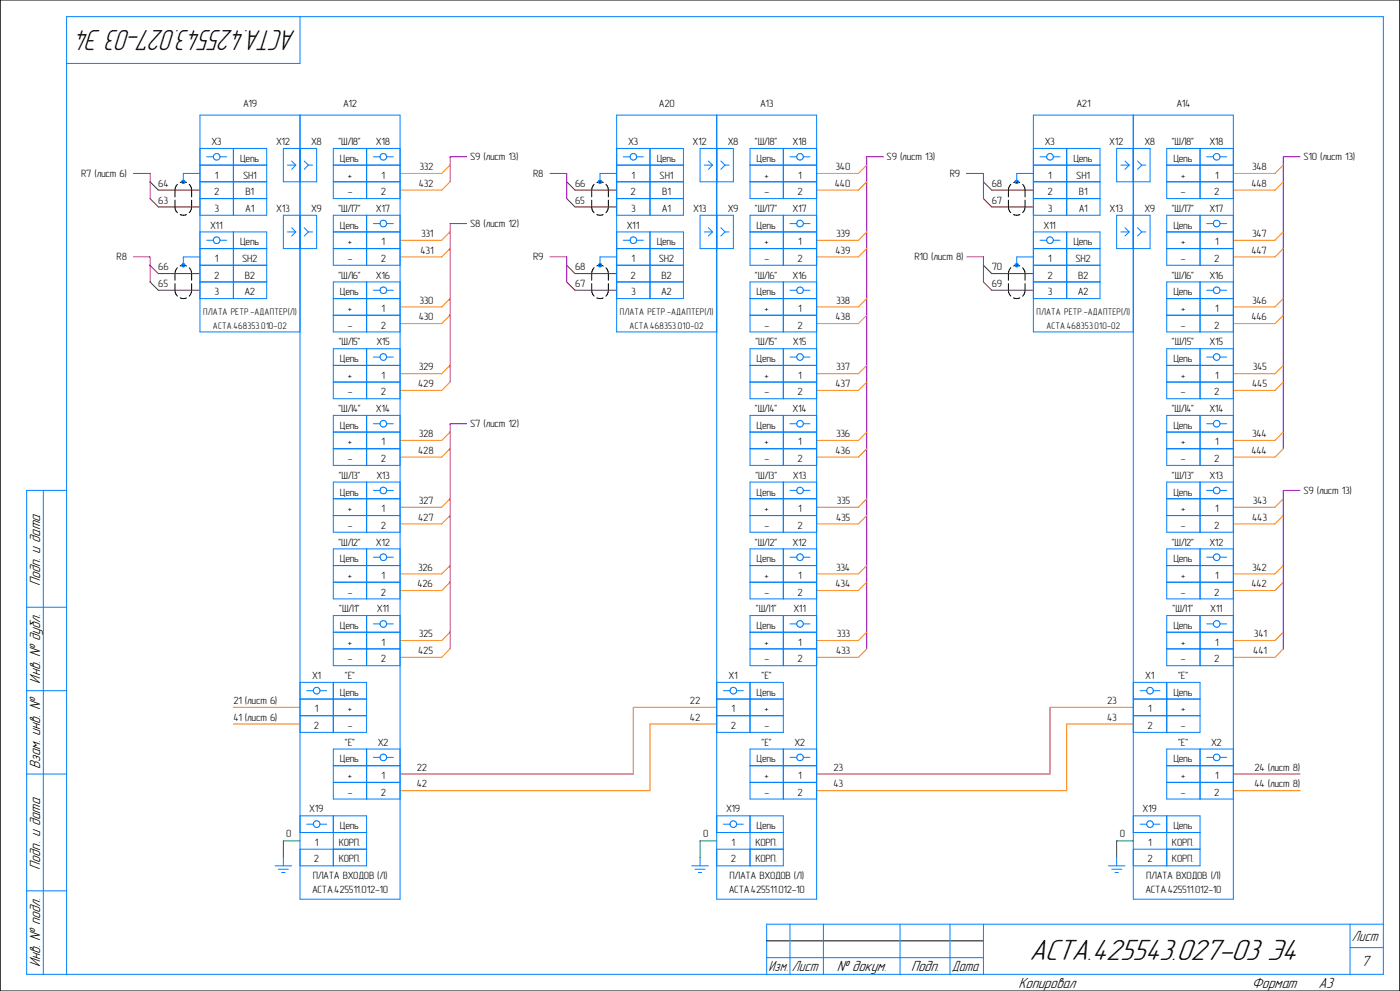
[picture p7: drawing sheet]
<svg xmlns="http://www.w3.org/2000/svg" width="420mm" height="297mm" viewBox="0 0 420 297" stroke-linecap="round" stroke-linejoin="round" font-family="sans-serif">
<g fill="none" stroke="#000" stroke-width=".3">
<path d="M-.1 0h420.1M0 0v297M420 0v297M52.5 60a3.9 3.9 0 0 0 .7 3.8M53.2 55.2a4.1 4.1 0 0 0-.7 3.8M54.1 54.7l.9-.2 1 .2M56.8 55.2a3.9 3.9 0 0 1 .7 3.8M57.5 60a4.1 4.1 0 0 1-.7 3.8M177.5 60a3.9 3.9 0 0 0 .7 3.8M178.2 55.2a4.1 4.1 0 0 0-.7 3.8M179.1 54.7l.9-.2 1 .2M181.8 55.2a3.9 3.9 0 0 1 .7 3.8"/>
<path d="M182.5 60a4.1 4.1 0 0 1-.7 3.8M302.5 60a3.9 3.9 0 0 0 .7 3.8M303.2 55.2a4.1 4.1 0 0 0-.7 3.8M304.1 54.7l.9-.2 .9 .2M306.8 55.2a3.9 3.9 0 0 1 .7 3.8M307.5 60a4.1 4.1 0 0 1-.7 3.8M54.1 64.3l.9 .2 .9-.2M54.1 79.7l.9-.2 1 .2M179 64.3l1 .2 .9-.2M179.1 79.7l.9-.2 1 .2M304 64.3l1 .2 .9-.2M304.1 79.7l.9-.2 .9 .2"/>
<path d="M52.5 85a3.9 3.9 0 0 0 .7 3.7M53.2 80.2a4.2 4.2 0 0 0-.7 3.8M54.1 89.3l.9 .2 .9-.2M56.8 80.3a3.9 3.9 0 0 1 .7 3.7M57.5 85a4.2 4.2 0 0 1-.7 3.8M177.5 85a3.9 3.9 0 0 0 .7 3.7M178.2 80.2a4.2 4.2 0 0 0-.7 3.8M179 89.3l1 .2 .9-.2M181.8 80.3a3.9 3.9 0 0 1 .7 3.7M182.5 85a4.2 4.2 0 0 1-.7 3.8M302.5 85a3.9 3.9 0 0 0 .7 3.7M303.2 80.2a4.2 4.2 0 0 0-.7 3.8"/>
<path d="M304 89.3l1 .2 .9-.2M306.8 80.3a3.9 3.9 0 0 1 .7 3.7M307.5 85a4.2 4.2 0 0 1-.7 3.8M-.1 297h420.1M230 282h65"/>
</g>
<path d="M54.5 54h1v1h-1zM179.5 54h1v1h-1zM304.5 54h1v1h-1zM54.5 79h1v1h-1zM179.5 79h1v1h-1zM304.5 79h1v1h-1z" fill="#000"/>
<g fill="none" stroke="#0080ff" stroke-width=".3">
<path d="M90 5v14h-70M90 34.5v235h30v-235h-60v65h30M215 34.5v235h30v-235h-60v65h30M340 34.5v235h30v-235h-60v65h30M60 52h-5v2.5M60 54.5h20M60 44.5h20v20h-20M60 49.5h20M60 59.5h20M62 47h2M66 47h2M70 44.5v20"/>
<path d="M85 44.5h10v10h-10zM86.2 49.5h2.5M87.5 48.3l1.2 1.2M88.7 49.5l-1.2 1.3M91.3 48.3l1.2 1.2M92.5 49.5h1.3M92.5 49.5l-1.2 1.3M100 54.5h20M100 49.5h20M110 44.5v15M112 47h2M116 47h2"/>
<path d="M120 44.5h-20v15h20M185 52h-5v2.5M185 54.5h20M185 44.5h20v20h-20M185 49.5h20M185 59.5h20M187 47h2M191 47h2M195 44.5v20M210 44.5h10v10h-10zM211.2 49.5h2.5M212.5 48.3l1.2 1.2"/>
<path d="M213.7 49.5l-1.2 1.3M216.2 48.3l1.3 1.2M217.5 49.5h1.2M217.5 49.5l-1.3 1.3M225 54.5h20M225 49.5h20M235 44.5v15M237 47h2M241 47h2M245 44.5h-20v15h20M310 52h-5v2.5M310 54.5h20"/>
<path d="M310 44.5h20v20h-20M310 49.5h20M310 59.5h20M312 47h2M316 47h2M320 44.5v20M335 44.5h10v10h-10zM336.3 49.5h2.5M337.5 48.3l1.3 1.2M338.8 49.5l-1.3 1.3M341.2 48.3l1.3 1.2M342.5 49.5h1.2"/>
<path d="M342.5 49.5l-1.3 1.3M350 54.5h20M350 49.5h20M360 44.5v15M362 47h2M366 47h2M370 44.5h-20v15h20M60 77h-5v2.5M60 74.5h20M60 69.5h20v20h-20M60 79.5h20M62 72h2"/>
<path d="M66 72h2M70 69.5v20M85 64.5h10v10h-10zM86.2 69.5h2.5M87.5 68.2l1.2 1.3M88.7 69.5l-1.2 1.2M91.3 68.2l1.2 1.3M92.5 69.5h1.3M92.5 69.5l-1.2 1.2M100 74.5h20M100 69.5h20M110 64.5v15"/>
<path d="M112 67h2M116 67h2M120 64.5h-20v15h20M185 77h-5v2.5M185 74.5h20M185 69.5h20v20h-20M185 79.5h20M187 72h2M191 72h2M195 69.5v20M210 64.5h10v10h-10zM211.2 69.5h2.5"/>
<path d="M212.5 68.2l1.2 1.3M213.7 69.5l-1.2 1.2M216.2 68.2l1.3 1.3M217.5 69.5h1.2M217.5 69.5l-1.3 1.2M225 74.5h20M225 69.5h20M235 64.5v15M237 67h2M241 67h2M245 64.5h-20v15h20M310 77h-5v2.5"/>
<path d="M310 74.5h20M310 69.5h20v20h-20M310 79.5h20M312 72h2M316 72h2M320 69.5v20M335 64.5h10v10h-10zM336.3 69.5h2.5M337.5 68.2l1.3 1.3M338.8 69.5l-1.3 1.2M341.2 68.2l1.3 1.3M342.5 69.5h1.2"/>
<path d="M342.5 69.5l-1.3 1.2M350 74.5h20M350 69.5h20M360 64.5v15M362 67h2M366 67h2M370 64.5h-20v15h20M60 84.5h20M100 89.5h20M100 94.5h20M110 84.5v15M112 87h2"/>
<path d="M116 87h2M120 84.5h-20v15h20M185 84.5h20M225 89.5h20M225 94.5h20M235 84.5v15M237 87h2M241 87h2M245 84.5h-20v15h20M310 84.5h20M350 89.5h20M350 94.5h20"/>
<path d="M360 84.5v15M362 87h2M366 87h2M370 84.5h-20v15h20M100 109.5h20M100 114.5h20M110 104.5v15M112 107h2M116 107h2M120 104.5h-20v15h20M225 109.5h20M225 114.5h20"/>
<path d="M235 104.5v15M237 107h2M241 107h2M245 104.5h-20v15h20M350 109.5h20M350 114.5h20M360 104.5v15M362 107h2M366 107h2M370 104.5h-20v15h20M100 129.5h20M100 134.5h20"/>
<path d="M110 124.5v15M112 127h2M116 127h2M120 124.5h-20v15h20M225 129.5h20M225 134.5h20M235 124.5v15M237 127h2M241 127h2M245 124.5h-20v15h20M350 129.5h20M350 134.5h20"/>
<path d="M360 124.5v15M362 127h2M366 127h2M370 124.5h-20v15h20M13 147v145M20 147h-12v145h407v-287h-395v287M100 149.5h20M100 154.5h20M110 144.5v15M112 147h2M116 147h2M120 144.5h-20v15h20"/>
<path d="M225 149.5h20M225 154.5h20M235 144.5v15M237 147h2M241 147h2M245 144.5h-20v15h20M350 149.5h20M350 154.5h20M360 144.5v15M362 147h2M366 147h2M370 144.5h-20v15h20"/>
<path d="M100 169.5h20M100 174.5h20M110 164.5v15M112 167h2M116 167h2M120 164.5h-20v15h20M225 169.5h20M225 174.5h20M235 164.5v15M237 167h2M241 167h2M245 164.5h-20v15h20"/>
<path d="M350 169.5h20M350 174.5h20M360 164.5v15M362 167h2M366 167h2M370 164.5h-20v15h20M8 182h12M100 189.5h20M100 194.5h20M110 184.5v15M112 187h2M116 187h2"/>
<path d="M120 184.5h-20v15h20M225 189.5h20M225 194.5h20M235 184.5v15M237 187h2M241 187h2M245 184.5h-20v15h20M350 189.5h20M350 194.5h20M360 184.5v15M362 187h2M366 187h2"/>
<path d="M370 184.5h-20v15h20M8 207h12M90 214.5h20M90 209.5h20M90 204.5h20v15h-20M92 207h2M96 207h2M100 204.5v15M215 214.5h20M215 209.5h20M215 204.5h20v15h-20M217 207h2"/>
<path d="M221 207h2M225 204.5v15M340 204.5h20v15h-20M340 214.5h20M340 209.5h20M342 207h2M346 207h2M350 204.5v15M8 232h12M100 229.5h20M100 234.5h20M110 224.5v15"/>
<path d="M112 227h2M116 227h2M120 224.5h-20v15h20M225 229.5h20M225 234.5h20M235 224.5v15M237 227h2M241 227h2M245 224.5h-20v15h20M350 229.5h20M350 234.5h20M360 224.5v15"/>
<path d="M362 227h2M366 227h2M370 224.5h-20v15h20M82.5 259.5h5M85 257v2.5M90 244.5h20v15h-20M90 254.5h20M90 249.5h20M92 247h2M96 247h2M100 244.5v15M207.5 259.5h5"/>
<path d="M210 257v2.5M215 244.5h20v15h-20M215 254.5h20M215 249.5h20M217 247h2M221 247h2M225 244.5v15M332.5 259.5h5M335 257v2.5M340 244.5h20v15h-20M340 254.5h20M340 249.5h20"/>
<path d="M342 247h2M346 247h2M350 244.5v15M8 267h12M83.5 260.5h3M84.5 261.5h1M208.5 260.5h3M209.5 261.5h1M237 277v15M247 277v15M270 277v15M285 277v15"/>
<path d="M295 277v15M333.5 260.5h3M334.5 261.5h1M405 277v15M415 277h-185v15M230 287h65M405 284h10"/>
<circle cx="55" cy="54.5" r=".5"/>
<circle cx="65" cy="47" r=".99"/>
<circle cx="115" cy="47" r=".99"/>
<circle cx="180" cy="54.5" r=".5"/>
<circle cx="190" cy="47" r=".99"/>
<circle cx="240" cy="47" r=".99"/>
<circle cx="305" cy="54.5" r=".5"/>
<circle cx="315" cy="47" r=".99"/>
<circle cx="365" cy="47" r="1"/>
<circle cx="55" cy="79.5" r=".51"/>
<circle cx="65" cy="72" r="1"/>
<circle cx="115" cy="67" r="1"/>
<circle cx="180" cy="79.5" r=".51"/>
<circle cx="190" cy="72" r="1"/>
<circle cx="240" cy="67" r="1"/>
<circle cx="305" cy="79.5" r=".51"/>
<circle cx="315" cy="72" r="1"/>
<circle cx="365" cy="67" r="1"/>
<circle cx="115" cy="87" r="1"/>
<circle cx="240" cy="87" r="1"/>
<circle cx="365" cy="87" r="1.01"/>
<circle cx="115" cy="107" r="1"/>
<circle cx="240" cy="107" r="1"/>
<circle cx="365" cy="107" r="1"/>
<circle cx="115" cy="127" r="1"/>
<circle cx="240" cy="127" r="1"/>
<circle cx="365" cy="127" r="1.01"/>
<circle cx="115" cy="147" r="1"/>
<circle cx="240" cy="147" r="1"/>
<circle cx="365" cy="147" r="1"/>
<circle cx="115" cy="167" r="1"/>
<circle cx="240" cy="167" r="1"/>
<circle cx="365" cy="167" r="1.01"/>
<circle cx="115" cy="187" r="1"/>
<circle cx="240" cy="187" r="1"/>
<circle cx="365" cy="187" r="1.01"/>
<circle cx="95" cy="207" r="1.01"/>
<circle cx="220" cy="207" r="1"/>
<circle cx="345" cy="207" r="1"/>
<circle cx="115" cy="227" r=".99"/>
<circle cx="240" cy="227" r=".99"/>
<circle cx="365" cy="227" r="1.01"/>
<circle cx="95" cy="247" r="1.01"/>
<circle cx="220" cy="247" r="1"/>
<circle cx="345" cy="247" r="1"/>
</g>
<path d="M40 52h5v7.5M140 47h-5v7.5M165 52h5v7.5M265 47h-5v147.5M290 52h5v7.5M390 47h-5v87.5M40 77h5v7.5M140 67h-5v47.5M165 77h5v7.5M290 77h5v7.5M140 127h-5v67.5M390 147h-5v47.5" fill="none" stroke="#8000ff" stroke-width=".3"/>
<path d="M45 54.5l2.5 2.5h12.5M45 59.5l2.5 2.5h12.5M170 59.5l2.5 2.5h12.5M170 54.5l2.5 2.5h12.5M295 59.5l2.5 2.5h12.5M295 54.5l2.5 2.5h12.5M45 79.5l2.5 2.5h12.5M170 79.5l2.5 2.5h12.5M295 79.5l2.5 2.5h12.5M45 84.5l2.5 2.5h12.5M170 84.5l2.5 2.5h12.5M295 84.5l2.5 2.5h12.5" fill="none" stroke="#800040" stroke-width=".3"/>
<path d="M90 252h-5v5M215 252h-5v5M340 252h-5v5" fill="none" stroke="#008040" stroke-width=".3"/>
<path d="M70 212h20M215 212h-25v20h-70M340 212h-25v20h-70M370 232h20" fill="none" stroke="#f00" stroke-width=".3"/>
<g fill="none" stroke="#ff8000" stroke-width=".3">
<path d="M135 49.5l-2.5 2.5h-12.5M135 54.5l-2.5 2.5h-12.5M260 49.5l-2.5 2.5h-12.5M260 54.5l-2.5 2.5h-12.5M385 49.5l-2.5 2.5h-12.5M385 54.5l-2.5 2.5h-12.5M135 69.5l-2.5 2.5h-12.5M135 74.5l-2.5 2.5h-12.5M260 69.5l-2.5 2.5h-12.5M260 74.5l-2.5 2.5h-12.5M385 69.5l-2.5 2.5h-12.5M385 74.5l-2.5 2.5h-12.5"/>
<path d="M135 89.5l-2.5 2.5h-12.5M135 94.5l-2.5 2.5h-12.5M260 89.5l-2.5 2.5h-12.5M260 94.5l-2.5 2.5h-12.5M385 89.5l-2.5 2.5h-12.5M385 94.5l-2.5 2.5h-12.5M135 109.5l-2.5 2.5h-12.5M135 114.5l-2.5 2.5h-12.5M260 109.5l-2.5 2.5h-12.5M260 114.5l-2.5 2.5h-12.5M385 109.5l-2.5 2.5h-12.5M385 114.5l-2.5 2.5h-12.5"/>
<path d="M135 129.5l-2.5 2.5h-12.5M135 134.5l-2.5 2.5h-12.5M260 129.5l-2.5 2.5h-12.5M260 134.5l-2.5 2.5h-12.5M385 129.5l-2.5 2.5h-12.5M385 134.5l-2.5 2.5h-12.5M135 149.5l-2.5 2.5h-12.5M135 154.5l-2.5 2.5h-12.5M260 149.5l-2.5 2.5h-12.5M260 154.5l-2.5 2.5h-12.5M385 149.5l-2.5 2.5h-12.5M385 154.5l-2.5 2.5h-12.5"/>
<path d="M135 169.5l-2.5 2.5h-12.5M135 174.5l-2.5 2.5h-12.5M260 169.5l-2.5 2.5h-12.5M260 174.5l-2.5 2.5h-12.5M385 169.5l-2.5 2.5h-12.5M385 174.5l-2.5 2.5h-12.5M135 189.5l-2.5 2.5h-12.5M135 194.5l-2.5 2.5h-12.5M260 189.5l-2.5 2.5h-12.5M260 194.5l-2.5 2.5h-12.5M385 189.5l-2.5 2.5h-12.5M385 194.5l-2.5 2.5h-12.5"/>
<path d="M70 217h20M215 217h-20v20h-75M340 217h-20v20h-75M370 237h20"/>
</g>
<text font-size="9.4" x="308.8" y="287.7">АСТА.425543.027-03 Э4</text>
<text font-size="9.2" x="88.8" y="8.8" transform="rotate(-180 88.8 8.8)">АСТА.425543.027-03 Э4</text>
<g font-size="4.7">
<text x="12.1" y="175.7" transform="rotate(-90 12.1 175.7)">Подп. и дата</text>
<text x="12.1" y="204.9" transform="rotate(-90 12.1 204.9)">Инв. № дубл.</text>
<text x="12.1" y="230.6" transform="rotate(-90 12.1 230.6)">Взам. инв. №</text>
<text x="12.1" y="260.7" transform="rotate(-90 12.1 260.7)">Подп. и дата</text>
<text x="12.1" y="289.9" transform="rotate(-90 12.1 289.9)">Инв. № подл.</text>
<text x="251" y="291.1">№ докум.</text>
<text x="273.3" y="291.1">Подп.</text>
<text x="408.3" y="289.6">7</text>
<text x="305.5" y="296.1">Копировал</text>
<text x="375.5" y="296.1">Формат</text>
<text x="395.5" y="296.1">A3</text>
</g>
<g font-size="4.6">
<text x="405.6" y="282.1">Лист</text>
<text x="230.6" y="291.1">Изм.</text>
<text x="237.6" y="291.1">Лист</text>
<text x="285.6" y="291.1">Дата</text>
</g>
<g font-size="3.1">
<text x="72.9" y="32">А19</text>
<text x="102.9" y="32">А12</text>
<text x="197.7" y="32">А20</text>
<text x="228" y="32">А13</text>
<text x="322.9" y="32">А21</text>
<text x="352.9" y="32">А14</text>
<text x="63.4" y="43.5">X3</text>
<text x="82.8" y="43.5">X12</text>
<text x="93.3" y="43.5">X8</text>
<text x="101.5" y="43.5">&quot;ШЛ8&quot;</text>
<text x="112.8" y="43.5">X18</text>
<text x="188.4" y="43.5">X3</text>
<text x="207.8" y="43.5">X12</text>
<text x="218.3" y="43.5">X8</text>
<text x="226.5" y="43.5">&quot;ШЛ8&quot;</text>
<text x="237.8" y="43.5">X18</text>
<text x="313.4" y="43.5">X3</text>
<text x="332.8" y="43.5">X12</text>
<text x="343.3" y="43.5">X8</text>
<text x="351.5" y="43.5">&quot;ШЛ8&quot;</text>
<text x="362.8" y="43.5">X18</text>
<text x="24.3" y="53">R7 (лист 6)</text>
<text x="64.5" y="53.5">1</text>
<text x="72" y="48.5">Цепь</text>
<text x="72.9" y="53.5">SH1</text>
<text x="102" y="48.5">Цепь</text>
<text x="104.4" y="53.5">+</text>
<text x="114.5" y="53.5">1</text>
<text x="125.8" y="51">332</text>
<text x="141" y="48">S9 (лист 13)</text>
<text x="160" y="53">R8</text>
<text x="189.5" y="53.5">1</text>
<text x="197" y="48.5">Цепь</text>
<text x="197.9" y="53.5">SH1</text>
<text x="227" y="48.5">Цепь</text>
<text x="229.4" y="53.5">+</text>
<text x="239.5" y="53.5">1</text>
<text x="250.7" y="51">340</text>
<text x="266" y="48">S9 (лист 13)</text>
<text x="284.9" y="53">R9</text>
<text x="314.5" y="53.5">1</text>
<text x="322" y="48.5">Цепь</text>
<text x="322.9" y="53.5">SH1</text>
<text x="352" y="48.5">Цепь</text>
<text x="354.4" y="53.5">+</text>
<text x="364.5" y="53.5">1</text>
<text x="375.6" y="51">348</text>
<text x="391" y="48">S10 (лист 13)</text>
<text x="47.5" y="56">64</text>
<text x="64.2" y="58.5">2</text>
<text x="73.7" y="58.5">B1</text>
<text x="104.3" y="58.5">-</text>
<text x="114.2" y="58.5">2</text>
<text x="125.6" y="56">432</text>
<text x="172.5" y="56">66</text>
<text x="189.2" y="58.5">2</text>
<text x="198.7" y="58.5">B1</text>
<text x="229.3" y="58.5">-</text>
<text x="239.2" y="58.5">2</text>
<text x="250.4" y="56">440</text>
<text x="297.5" y="56">68</text>
<text x="314.2" y="58.5">2</text>
<text x="323.7" y="58.5">B1</text>
<text x="354.3" y="58.5">-</text>
<text x="364.2" y="58.5">2</text>
<text x="375.5" y="56">448</text>
<text x="47.5" y="61">63</text>
<text x="64.3" y="63.5">3</text>
<text x="73.6" y="63.5">A1</text>
<text x="82.9" y="63.5">X13</text>
<text x="93.3" y="63.5">X9</text>
<text x="101.5" y="63.5">&quot;ШЛ7&quot;</text>
<text x="112.8" y="63.5">X17</text>
<text x="172.5" y="61">65</text>
<text x="189.3" y="63.5">3</text>
<text x="198.6" y="63.5">A1</text>
<text x="207.9" y="63.5">X13</text>
<text x="218.3" y="63.5">X9</text>
<text x="226.5" y="63.5">&quot;ШЛ7&quot;</text>
<text x="237.8" y="63.5">X17</text>
<text x="297.5" y="61">67</text>
<text x="314.3" y="63.5">3</text>
<text x="323.6" y="63.5">A1</text>
<text x="332.9" y="63.5">X13</text>
<text x="343.3" y="63.5">X9</text>
<text x="351.5" y="63.5">&quot;ШЛ7&quot;</text>
<text x="362.8" y="63.5">X17</text>
<text x="63" y="68.5">X11</text>
<text x="102" y="68.5">Цепь</text>
<text x="126.4" y="71">331</text>
<text x="141" y="68">S8 (лист 12)</text>
<text x="188" y="68.5">X11</text>
<text x="227" y="68.5">Цепь</text>
<text x="250.8" y="71">339</text>
<text x="313.1" y="68.5">X11</text>
<text x="352" y="68.5">Цепь</text>
<text x="375.6" y="71">347</text>
<text x="72" y="73.5">Цепь</text>
<text x="104.4" y="73.5">+</text>
<text x="114.5" y="73.5">1</text>
<text x="126.2" y="76">431</text>
<text x="197" y="73.5">Цепь</text>
<text x="229.4" y="73.5">+</text>
<text x="239.5" y="73.5">1</text>
<text x="250.7" y="76">439</text>
<text x="322" y="73.5">Цепь</text>
<text x="354.4" y="73.5">+</text>
<text x="364.5" y="73.5">1</text>
<text x="375.5" y="76">447</text>
<text x="35" y="78">R8</text>
<text x="47.5" y="81">66</text>
<text x="64.2" y="83.5">2</text>
<text x="64.5" y="78.5">1</text>
<text x="72.6" y="78.5">SH2</text>
<text x="73.4" y="83.5">B2</text>
<text x="101.5" y="83.5">&quot;ШЛ6&quot;</text>
<text x="104.3" y="78.5">-</text>
<text x="112.8" y="83.5">X16</text>
<text x="114.2" y="78.5">2</text>
<text x="160" y="78">R9</text>
<text x="172.5" y="81">68</text>
<text x="189.2" y="83.5">2</text>
<text x="189.5" y="78.5">1</text>
<text x="197.6" y="78.5">SH2</text>
<text x="198.4" y="83.5">B2</text>
<text x="226.5" y="83.5">&quot;ШЛ6&quot;</text>
<text x="229.3" y="78.5">-</text>
<text x="237.8" y="83.5">X16</text>
<text x="239.2" y="78.5">2</text>
<text x="274.3" y="78">R10 (лист 8)</text>
<text x="297.5" y="81">70</text>
<text x="314.2" y="83.5">2</text>
<text x="314.5" y="78.5">1</text>
<text x="322.6" y="78.5">SH2</text>
<text x="323.4" y="83.5">B2</text>
<text x="351.5" y="83.5">&quot;ШЛ6&quot;</text>
<text x="354.3" y="78.5">-</text>
<text x="362.8" y="83.5">X16</text>
<text x="364.2" y="78.5">2</text>
<text x="47.5" y="86">65</text>
<text x="64.3" y="88.5">3</text>
<text x="73.3" y="88.5">A2</text>
<text x="102" y="88.5">Цепь</text>
<text x="172.5" y="86">67</text>
<text x="189.3" y="88.5">3</text>
<text x="198.3" y="88.5">A2</text>
<text x="227" y="88.5">Цепь</text>
<text x="297.5" y="86">69</text>
<text x="314.3" y="88.5">3</text>
<text x="323.3" y="88.5">A2</text>
<text x="352" y="88.5">Цепь</text>
<text x="104.4" y="93.5">+</text>
<text x="114.5" y="93.5">1</text>
<text x="125.8" y="91">330</text>
<text x="229.4" y="93.5">+</text>
<text x="239.5" y="93.5">1</text>
<text x="250.8" y="91">338</text>
<text x="354.4" y="93.5">+</text>
<text x="364.5" y="93.5">1</text>
<text x="375.6" y="91">346</text>
<text x="104.3" y="98.5">-</text>
<text x="114.2" y="98.5">2</text>
<text x="125.6" y="96">430</text>
<text x="229.3" y="98.5">-</text>
<text x="239.2" y="98.5">2</text>
<text x="250.7" y="96">438</text>
<text x="354.3" y="98.5">-</text>
<text x="364.2" y="98.5">2</text>
<text x="375.5" y="96">446</text>
<text x="101.6" y="103.5">&quot;ШЛ5&quot;</text>
<text x="112.9" y="103.5">X15</text>
<text x="226.6" y="103.5">&quot;ШЛ5&quot;</text>
<text x="237.9" y="103.5">X15</text>
<text x="351.6" y="103.5">&quot;ШЛ5&quot;</text>
<text x="362.9" y="103.5">X15</text>
<text x="102" y="108.5">Цепь</text>
<text x="104.4" y="113.5">+</text>
<text x="114.5" y="113.5">1</text>
<text x="125.6" y="111">329</text>
<text x="227" y="108.5">Цепь</text>
<text x="229.4" y="113.5">+</text>
<text x="239.5" y="113.5">1</text>
<text x="250.8" y="111">337</text>
<text x="352" y="108.5">Цепь</text>
<text x="354.4" y="113.5">+</text>
<text x="364.5" y="113.5">1</text>
<text x="375.8" y="111">345</text>
<text x="104.3" y="118.5">-</text>
<text x="114.2" y="118.5">2</text>
<text x="125.4" y="116">429</text>
<text x="229.3" y="118.5">-</text>
<text x="239.2" y="118.5">2</text>
<text x="250.7" y="116">437</text>
<text x="354.3" y="118.5">-</text>
<text x="364.2" y="118.5">2</text>
<text x="375.6" y="116">445</text>
<text x="101.5" y="123.5">&quot;ШЛ4&quot;</text>
<text x="112.8" y="123.5">X14</text>
<text x="226.5" y="123.5">&quot;ШЛ4&quot;</text>
<text x="237.8" y="123.5">X14</text>
<text x="351.5" y="123.5">&quot;ШЛ4&quot;</text>
<text x="362.8" y="123.5">X14</text>
<text x="102" y="128.5">Цепь</text>
<text x="125.6" y="131">328</text>
<text x="141" y="128">S7 (лист 12)</text>
<text x="227" y="128.5">Цепь</text>
<text x="250.8" y="131">336</text>
<text x="352" y="128.5">Цепь</text>
<text x="375.6" y="131">344</text>
<text x="104.4" y="133.5">+</text>
<text x="114.5" y="133.5">1</text>
<text x="125.4" y="136">428</text>
<text x="229.4" y="133.5">+</text>
<text x="239.5" y="133.5">1</text>
<text x="250.7" y="136">436</text>
<text x="354.4" y="133.5">+</text>
<text x="364.5" y="133.5">1</text>
<text x="375.5" y="136">444</text>
<text x="101.6" y="143.5">&quot;ШЛ3&quot;</text>
<text x="104.3" y="138.5">-</text>
<text x="112.9" y="143.5">X13</text>
<text x="114.2" y="138.5">2</text>
<text x="226.6" y="143.5">&quot;ШЛ3&quot;</text>
<text x="229.3" y="138.5">-</text>
<text x="237.9" y="143.5">X13</text>
<text x="239.2" y="138.5">2</text>
<text x="351.6" y="143.5">&quot;ШЛ3&quot;</text>
<text x="354.3" y="138.5">-</text>
<text x="362.9" y="143.5">X13</text>
<text x="364.2" y="138.5">2</text>
<text x="102" y="148.5">Цепь</text>
<text x="227" y="148.5">Цепь</text>
<text x="352" y="148.5">Цепь</text>
<text x="391" y="148">S9 (лист 13)</text>
<text x="104.4" y="153.5">+</text>
<text x="114.5" y="153.5">1</text>
<text x="125.4" y="156">427</text>
<text x="125.6" y="151">327</text>
<text x="229.4" y="153.5">+</text>
<text x="239.5" y="153.5">1</text>
<text x="250.8" y="156">435</text>
<text x="251" y="151">335</text>
<text x="354.4" y="153.5">+</text>
<text x="364.5" y="153.5">1</text>
<text x="375.6" y="156">443</text>
<text x="375.8" y="151">343</text>
<text x="104.3" y="158.5">-</text>
<text x="114.2" y="158.5">2</text>
<text x="229.3" y="158.5">-</text>
<text x="239.2" y="158.5">2</text>
<text x="354.3" y="158.5">-</text>
<text x="364.2" y="158.5">2</text>
<text x="101.5" y="163.5">&quot;ШЛ2&quot;</text>
<text x="112.8" y="163.5">X12</text>
<text x="226.5" y="163.5">&quot;ШЛ2&quot;</text>
<text x="237.8" y="163.5">X12</text>
<text x="351.5" y="163.5">&quot;ШЛ2&quot;</text>
<text x="362.8" y="163.5">X12</text>
<text x="102" y="168.5">Цепь</text>
<text x="104.4" y="173.5">+</text>
<text x="114.5" y="173.5">1</text>
<text x="125.4" y="171">326</text>
<text x="227" y="168.5">Цепь</text>
<text x="229.4" y="173.5">+</text>
<text x="239.5" y="173.5">1</text>
<text x="250.8" y="171">334</text>
<text x="352" y="168.5">Цепь</text>
<text x="354.4" y="173.5">+</text>
<text x="364.5" y="173.5">1</text>
<text x="375.6" y="171">342</text>
<text x="104.3" y="178.5">-</text>
<text x="114.2" y="178.5">2</text>
<text x="125.2" y="176">426</text>
<text x="229.3" y="178.5">-</text>
<text x="239.2" y="178.5">2</text>
<text x="250.7" y="176">434</text>
<text x="354.3" y="178.5">-</text>
<text x="364.2" y="178.5">2</text>
<text x="375.5" y="176">442</text>
<text x="101.8" y="183.5">&quot;ШЛ1&quot;</text>
<text x="113" y="183.5">X11</text>
<text x="226.8" y="183.5">&quot;ШЛ1&quot;</text>
<text x="238" y="183.5">X11</text>
<text x="351.7" y="183.5">&quot;ШЛ1&quot;</text>
<text x="363.1" y="183.5">X11</text>
<text x="102" y="188.5">Цепь</text>
<text x="125.6" y="191">325</text>
<text x="227" y="188.5">Цепь</text>
<text x="251" y="191">333</text>
<text x="352" y="188.5">Цепь</text>
<text x="376.2" y="191">341</text>
<text x="104.4" y="193.5">+</text>
<text x="114.5" y="193.5">1</text>
<text x="125.4" y="196">425</text>
<text x="229.4" y="193.5">+</text>
<text x="239.5" y="193.5">1</text>
<text x="250.8" y="196">433</text>
<text x="354.4" y="193.5">+</text>
<text x="364.5" y="193.5">1</text>
<text x="376" y="196">441</text>
<text x="93.6" y="203.5">X1</text>
<text x="103.5" y="203.5">&quot;Е&quot;</text>
<text x="104.3" y="198.5">-</text>
<text x="114.2" y="198.5">2</text>
<text x="218.6" y="203.5">X1</text>
<text x="228.4" y="203.5">&quot;Е&quot;</text>
<text x="229.3" y="198.5">-</text>
<text x="239.2" y="198.5">2</text>
<text x="343.6" y="203.5">X1</text>
<text x="353.4" y="203.5">&quot;Е&quot;</text>
<text x="354.3" y="198.5">-</text>
<text x="364.2" y="198.5">2</text>
<text x="102" y="208.5">Цепь</text>
<text x="227" y="208.5">Цепь</text>
<text x="352" y="208.5">Цепь</text>
<text x="70" y="211">21 (лист 6)</text>
<text x="70" y="216">41 (лист 6)</text>
<text x="94.5" y="213.5">1</text>
<text x="104.4" y="213.5">+</text>
<text x="207" y="211">22</text>
<text x="207" y="216">42</text>
<text x="219.5" y="213.5">1</text>
<text x="229.4" y="213.5">+</text>
<text x="332.1" y="211">23</text>
<text x="332.1" y="216">43</text>
<text x="344.5" y="213.5">1</text>
<text x="354.4" y="213.5">+</text>
<text x="94.2" y="218.5">2</text>
<text x="104.3" y="218.5">-</text>
<text x="219.2" y="218.5">2</text>
<text x="229.3" y="218.5">-</text>
<text x="344.2" y="218.5">2</text>
<text x="354.3" y="218.5">-</text>
<text x="103.5" y="223.5">&quot;Е&quot;</text>
<text x="113.3" y="223.5">X2</text>
<text x="228.4" y="223.5">&quot;Е&quot;</text>
<text x="238.3" y="223.5">X2</text>
<text x="353.4" y="223.5">&quot;Е&quot;</text>
<text x="363.3" y="223.5">X2</text>
<text x="102" y="228.5">Цепь</text>
<text x="104.4" y="233.5">+</text>
<text x="114.5" y="233.5">1</text>
<text x="125" y="231">22</text>
<text x="227" y="228.5">Цепь</text>
<text x="229.4" y="233.5">+</text>
<text x="239.5" y="233.5">1</text>
<text x="250" y="231">23</text>
<text x="352" y="228.5">Цепь</text>
<text x="354.4" y="233.5">+</text>
<text x="364.5" y="233.5">1</text>
<text x="376.3" y="231">24 (лист 8)</text>
<text x="104.3" y="238.5">-</text>
<text x="114.2" y="238.5">2</text>
<text x="125" y="236">42</text>
<text x="229.3" y="238.5">-</text>
<text x="239.2" y="238.5">2</text>
<text x="250" y="236">43</text>
<text x="354.3" y="238.5">-</text>
<text x="364.2" y="238.5">2</text>
<text x="376.3" y="236">44 (лист 8)</text>
<text x="92.8" y="243.5">X19</text>
<text x="217.8" y="243.5">X19</text>
<text x="342.8" y="243.5">X19</text>
<text x="85.9" y="251">0</text>
<text x="102" y="248.5">Цепь</text>
<text x="210.9" y="251">0</text>
<text x="227" y="248.5">Цепь</text>
<text x="335.9" y="251">0</text>
<text x="352" y="248.5">Цепь</text>
<text x="94.5" y="253.5">1</text>
<text x="101.6" y="253.5">КОРП.</text>
<text x="219.5" y="253.5">1</text>
<text x="226.6" y="253.5">КОРП.</text>
<text x="344.5" y="253.5">1</text>
<text x="351.6" y="253.5">КОРП.</text>
<text x="93.8" y="263.5">ПЛАТА ВХОДОВ (Л)</text>
<text x="94.2" y="258.5">2</text>
<text x="101.6" y="258.5">КОРП.</text>
<text x="218.8" y="263.5">ПЛАТА ВХОДОВ (Л)</text>
<text x="219.2" y="258.5">2</text>
<text x="226.6" y="258.5">КОРП.</text>
<text x="343.8" y="263.5">ПЛАТА ВХОДОВ (Л)</text>
<text x="344.2" y="258.5">2</text>
<text x="351.6" y="258.5">КОРП.</text>
<text x="93.6" y="267.5">АСТА.425511.012-10</text>
<text x="218.6" y="267.5">АСТА.425511.012-10</text>
<text x="343.6" y="267.5">АСТА.425511.012-10</text>
</g>
<g font-size="2.9">
<text x="61" y="94.5">ПЛАТА РЕТР.-АДАПТЕР(Л)</text>
<text x="185.9" y="94.5">ПЛАТА РЕТР.-АДАПТЕР(Л)</text>
<text x="310.9" y="94.5">ПЛАТА РЕТР.-АДАПТЕР(Л)</text>
<text x="63.9" y="98.5">АСТА.468353.010-02</text>
<text x="188.9" y="98.5">АСТА.468353.010-02</text>
<text x="313.9" y="98.5">АСТА.468353.010-02</text>
</g>
</svg>
